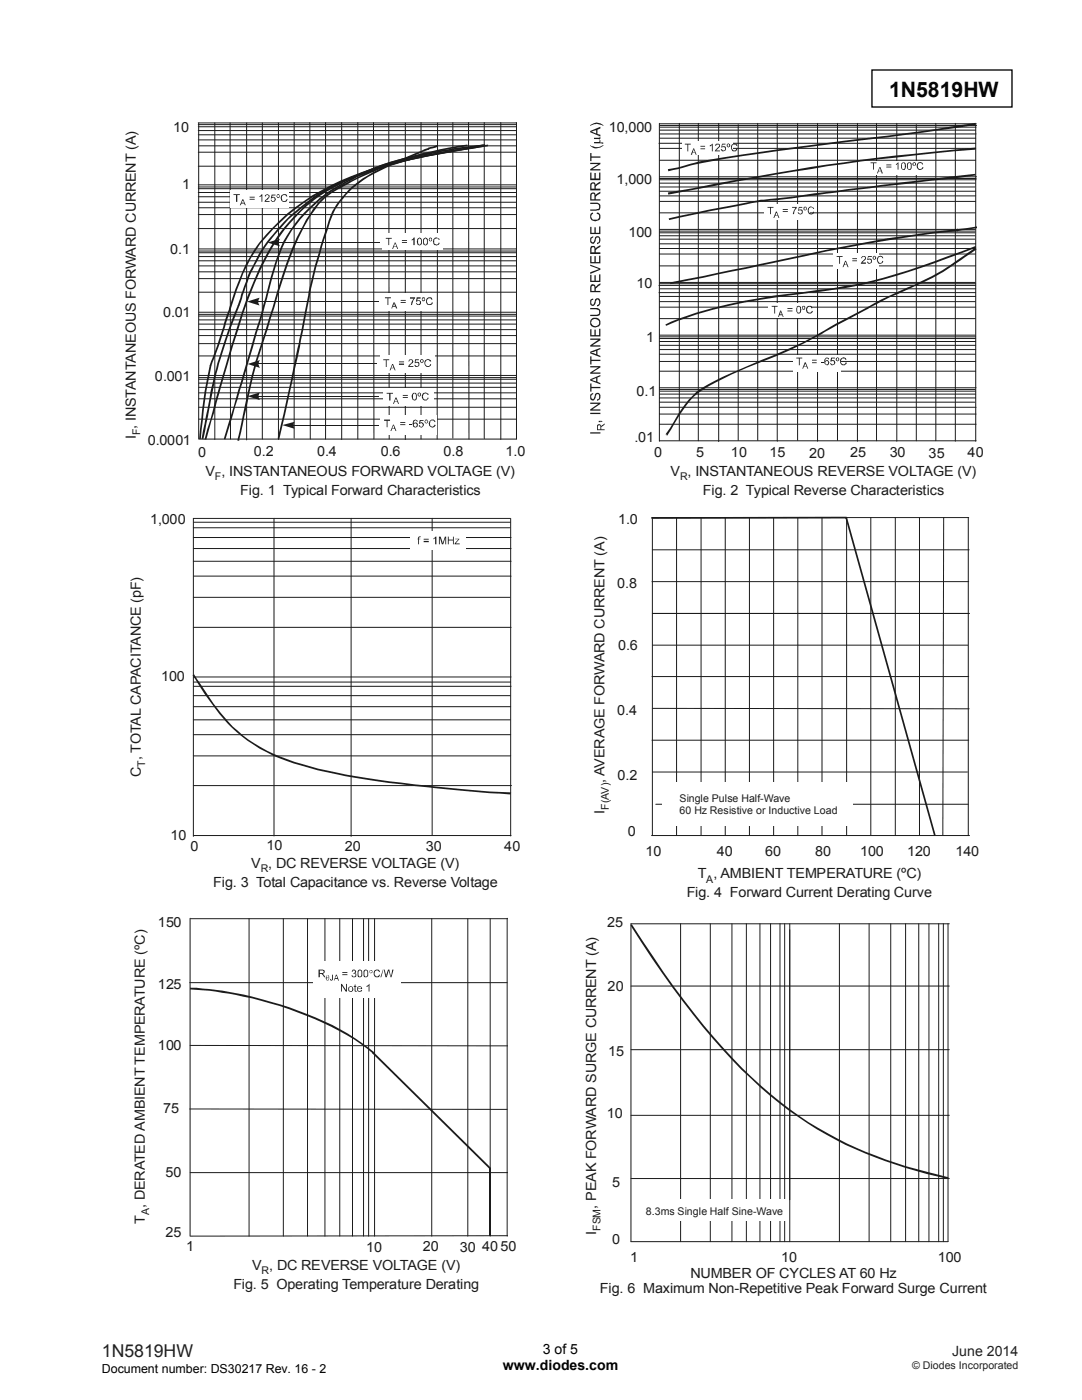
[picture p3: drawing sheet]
<svg xmlns="http://www.w3.org/2000/svg" width="216mm" height="279mm" viewBox="0 0 216 279" stroke-linecap="round" stroke-linejoin="round" font-family="sans-serif">
<path d="M174 14h27.9v7.4h-27.9z" fill="none" stroke="#000" stroke-width=".26"/>
<g fill="none" stroke="#1f1a17" stroke-width=".2">
<path d="M39.6 36.9h63.5M39.6 24.5h63.5M39.6 37.3h63.5M39.6 24.9h63.5M39.6 30.4h63.5M39.6 27.9h63.5M39.6 38.4h63.5M39.6 26.1h63.5M39.6 39.3h63.5M39.6 26.9h63.5M39.6 37.7h63.5M39.6 25.3h63.5"/>
<path d="M39.6 33.2h63.5M39.6 24.5v63M39.6 29.1h63.5M42.9 24.5v63.2M45.9 24.5l.1 63.1M49.2 24.5v63.3M52.3 24.5v63.1M55.6 24.5v63.2M58.7 24.4v63.1M61.8 24.4l.1 63.2M65 24.4v63.2M68.2 24.4v63.3"/>
<path d="M71.4 24.4v63.2M74.5 24.4l.1 63.2M77.6 24.5l.1 63.1M80.9 24.5v63.2M84 24.4v63.2M87.3 24.5l-.1 63.1M90.4 24.4v63.1M93.5 24.4l.1 63.2M96.6 24.4v63.1M99.9 24.4v63.3M103.1 24.4v63.2h-63.5M39.6 42.8h63.5"/>
<path d="M39.6 40.4h63.5M39.6 45.6h63.5M39.6 49.7h63.5M39.6 50.1h63.5M39.6 55.6h63.5M39.6 41.5h63.5M39.6 53.1h63.5M39.6 51.2h63.5M39.6 52h63.5M39.6 50.4h63.5M39.6 58.3h63.5M39.7 54.3h63.4"/>
<path d="M39.6 68.6h63.5M39.6 67h63.5M39.6 74.9h63.5M39.6 63.1h63.5M39.6 63.8h63.5M39.6 64.7h63.5M39.6 79.6h63.5M39.6 76.5h63.5M39.6 75.7h63.5M39.6 75.4h63.5M39.6 77.3h63.5M39.6 71h63.5"/>
<path d="M39.6 78.4h63.5M39.6 65.8h63.5M39.6 62.7h63.5M39.7 62.3h63.4M39.6 83.7h63.5M39.6 81.3h63.5"/>
</g>
<g fill="#fff">
<path d="M76.3 46.5h12.1v3.3h-12.1z"/>
<path d="M76.1 58.5h10.9v3.5h-10.9z"/>
<path d="M75.8 70.8h10.8v3.5h-10.8z"/>
<path d="M76.5 77.5h10v3.5h-10z"/>
<path d="M45.9 37.9h11.7v3.5h-11.7z"/>
<path d="M76 82.9h11.2v3.8h-11.2z"/>
</g>
<g fill="#1f1a17">
<path d="M77 47.5h1.2v.1h-.5v1.3h-.2v-1.3h-.5z" fill-rule="evenodd"/>
<path d="M80.2 47.9h1v.2h-1zM80.2 48.3h1v.2h-1z" fill-rule="evenodd"/>
<path d="M82.6 47.4h.1v1.5h-.2v-1.2l-.4 .3z" fill-rule="evenodd"/>
<path d="M83.2 47.7a.5 .5 0 0 1 .5-.2 .5 .5 0 0 1 .5 .3v.9l-.2 .2-.3 .1a.95 .95 0 0 1-.5-1.3zM83.5 47.7l-.1 .8 .2 .3h.2l.2-.3v-.6l-.3-.3z" fill-rule="evenodd"/>
<path d="M84.4 47.7l.5-.3 .5 .3v1l-.2 .2h-.5a1.01 1.01 0 0 1-.3-1.2zM84.7 47.7l-.1 .8 .2 .3h.2l.2-.3v-.6l-.3-.3z" fill-rule="evenodd"/>
<path d="M85.6 47.5h.5l.1 .5-.2 .2-.4-.1zM85.8 47.6l-.1 .3 .3 .2 .1-.3-.1-.2z" fill-rule="evenodd"/>
<path d="M86.7 47.5l.4-.1 .6 .4-.1 .1-.3-.3h-.5l-.2 .3 .1 .8 .4 .1 .3-.1 .2-.3 .1 .1a.69 .69 0 0 1-.9 .5 .69 .69 0 0 1-.3-1v-.3z" fill-rule="evenodd"/>
<path d="M78.8 48.4h.1l.5 1.3h-.1l-.2-.4h-.5l-.2 .4h-.1zM78.8 48.5l-.2 .7h.5z" fill-rule="evenodd"/>
<path d="M76.8 59.3h1.2v.2h-.5v1.4h-.2v-1.4h-.5z" fill-rule="evenodd"/>
<path d="M79.9 59.9h1.1v.1h-1.1zM79.9 60.3h1.1v.2h-1.1z" fill-rule="evenodd"/>
<path d="M81.8 59.3h1v.2a1.86 1.86 0 0 0-.6 1.4h-.2l.1-.4 .5-.9h-.8z" fill-rule="evenodd"/>
<path d="M83.2 59.3h.7v.3h-.6l-.1 .3h.6l.2 .3v.3l-.2 .4-.6-.1-.2-.3 .2 .1a.36 .36 0 0 0 .6 0 .36 .36 0 0 0-.1-.6 .36 .36 0 0 0-.5 .2h-.2z" fill-rule="evenodd"/>
<path d="M84.1 59.7a.4 .4 0 0 1 .8 0 .4 .4 0 0 1-.8 0zM84.3 59.5v.4h.3l.1-.3z" fill-rule="evenodd"/>
<path d="M85.2 59.5a.77 .77 0 0 1 .9-.1l.2 .4-.2 .1-.2-.4a.66 .66 0 0 0-.7 .5 .66 .66 0 0 0 .2 .7h.5l.2-.2v-.1h.3l-.1 .2a.72 .72 0 0 1-.7 .3 .72 .72 0 0 1-.6-.5z" fill-rule="evenodd"/>
<path d="M78.5 60.4h.3l.5 1.2h-.3l-.1-.4h-.6v.4h-.2zM78.6 60.5l-.2 .5h.4z" fill-rule="evenodd"/>
<path d="M76.5 71.7h1.2v.2h-.5v1.3h-.2v-1.3h-.5z" fill-rule="evenodd"/>
<path d="M79.6 72.1h1v.2h-1zM79.6 72.6h1v.2h-1z" fill-rule="evenodd"/>
<path d="M81.6 71.8h.7l.2 .4-.8 .9h.8v.1h-1l.1-.3 .6-.7v-.2l-.2-.2-.5 .3z" fill-rule="evenodd"/>
<path d="M82.8 71.7h.8v.2h-.6l-.1 .4 .5-.1 .3 .3-.1 .6-.4 .1h-.4l-.1-.4 .5 .3 .3-.2v-.3l-.2-.2-.6 .1z" fill-rule="evenodd"/>
<path d="M84 71.7l.2-.1 .3 .3v.3l-.3 .3-.4-.3v-.3zM84.1 71.8l-.1 .4 .3 .1v-.4z" fill-rule="evenodd"/>
<path d="M84.9 71.9l.5-.3 .6 .3v.2h-.2a.48 .48 0 0 0-.6-.3 .48 .48 0 0 0-.3 .5 .58 .58 0 0 0 .1 .6 .58 .58 0 0 0 .7 .1l.2-.4 .1 .1a.76 .76 0 0 1-1 .5 .89 .89 0 0 1-.1-1.3z" fill-rule="evenodd"/>
<path d="M78.3 72.6h.1l.5 1.3h-.1l-.2-.4h-.5l-.2 .4h-.2zM78.3 72.9l-.2 .5h.4l-.2-.6z" fill-rule="evenodd"/>
<path d="M77.2 78.4h1.2v.2h-.5v1.3h-.2v-1.3h-.5z" fill-rule="evenodd"/>
<path d="M80.4 78.8h1v.2h-1zM80.4 79.2h1v.2h-1z" fill-rule="evenodd"/>
<path d="M82.5 78.4h.4l.3 .4v.8l-.2 .2-.3 .1a.91 .91 0 0 1-.2-1.5zM82.5 78.7l-.1 .7 .2 .4h.2a1.02 1.02 0 0 0 .1-1.1l-.2-.2z" fill-rule="evenodd"/>
<path d="M83.5 78.4l.2-.1 .3 .3v.3l-.3 .3-.4-.3v-.3zM83.6 78.5l-.1 .4 .3 .1v-.4z" fill-rule="evenodd"/>
<path d="M84.3 78.6l.6-.3 .5 .3 .1 .2h-.2a.43 .43 0 0 0-.5-.3 .43 .43 0 0 0-.4 .5 .53 .53 0 0 0 .2 .6 .53 .53 0 0 0 .6 .1l.2-.4 .1 .1-.4 .5a.82 .82 0 0 1-.9-.4 .82 .82 0 0 1 .1-.9z" fill-rule="evenodd"/>
<path d="M78.9 79.3h.2l.5 1.3h-.2l-.1-.4h-.5l-.2 .4h-.2zM79 79.5l-.2 .6h.5z" fill-rule="evenodd"/>
<path d="M46.6 38.8h1.3v.1h-.6v1.4h-.2v-1.4h-.5z" fill-rule="evenodd"/>
<path d="M49.8 39.3h1v.1h-1zM49.8 39.7h1v.2h-1z" fill-rule="evenodd"/>
<path d="M52.2 38.8h.1v1.5h-.1v-1.2l-.4 .2z" fill-rule="evenodd"/>
<path d="M52.9 38.9l.5-.1 .4 .2v.3l-.8 .8h.8v.2h-1l.8-1-.2-.4h-.2l-.2 .4-.1-.1z" fill-rule="evenodd"/>
<path d="M54.2 38.8h.8v.2h-.6l-.1 .3h.2l.4 .1 .2 .4-.4 .5h-.4l-.3-.3v-.1h.2l.1 .2 .2 .1 .3-.3-.2-.5-.6 .2z" fill-rule="evenodd"/>
<path d="M55.3 38.8h.3l.3 .4-.3 .3h-.2l-.3-.3zM55.4 38.9l-.1 .4 .2 .1 .2-.1v-.3z" fill-rule="evenodd"/>
<path d="M56.2 38.9l.8-.1 .3 .4-.1 .1-.3-.4-.6 .2v.9l.6 .1 .3-.3h.2l-.2 .4-.7 .1a.89 .89 0 0 1-.3-1.4z" fill-rule="evenodd"/>
<path d="M48.4 39.8h.1l.5 1.2h-.1l-.2-.4h-.5l-.2 .4h-.1zM48.5 39.9l-.3 .5h.5z" fill-rule="evenodd"/>
<path d="M76.6 83.7h1.2v.3h-.5v1.3h-.1v-1.3h-.6z" fill-rule="evenodd"/>
<path d="M79.9 84.2h1v.2h-1zM79.9 84.7h1v.1h-1z" fill-rule="evenodd"/>
<path d="M82.5 83.9l.4-.2 .3 .2 .1 .3h-.1l-.2-.3-.4 .3v.3l.1-.2h.4a.51 .51 0 0 1 .1 .9 .51 .51 0 0 1-.8-.3l-.1-.3zM82.6 84.7a.32 .32 0 0 0 .1 .4 .32 .32 0 0 0 .5-.2l-.2-.4z" fill-rule="evenodd"/>
<path d="M83.8 83.8h.7v.2h-.6l-.1 .4 .3-.2 .3 .2 .2 .4-.1 .2-.4 .3-.5-.2 .2-.3 .1 .4h.3l.1-.3v-.2l-.2-.3-.5 .2z" fill-rule="evenodd"/>
<path d="M84.9 83.8h.4l.1 .4-.2 .3h-.3l-.2-.3zM84.9 83.9v.3l.2 .2 .2-.4z" fill-rule="evenodd"/>
<path d="M86 83.8l.6-.1 .3 .5h-.2l-.2-.3h-.4a.69 .69 0 0 0-.3 .7 .69 .69 0 0 0 .5 .6l.4-.4h.3a.77 .77 0 0 1-1.3 .3 .77 .77 0 0 1 .3-1.3z" fill-rule="evenodd"/>
<path d="M78.4 84.8h.2l.5 1.2h-.2l-.1-.4h-.5l-.2 .4h-.2zM78.5 84.8l-.2 .7h.4z" fill-rule="evenodd"/>
</g>
<path d="M81.6 84.7h.6v.1h-.6z" fill="#1f1a17"/>
<path d="M54.6 48.4h21.2" fill="none" stroke="#1f1a17" stroke-width=".2"/>
<path d="M53.4 48.4l2.5-.8-.3 .7v.5l.3 .4z" fill-rule="evenodd" fill="#1f1a17"/>
<path d="M57.6 84.9h17.9" fill="none" stroke="#1f1a17" stroke-width=".2"/>
<path d="M56.3 84.8l2.6-.6-.3 .3v.8l.3 .3z" fill-rule="evenodd" fill="#1f1a17"/>
<path d="M50.6 60.2h24.9" fill="none" stroke="#1f1a17" stroke-width=".2"/>
<path d="M49.3 60.2l2.5-.8-.1 .2a1.16 1.16 0 0 0 .1 1.4z" fill-rule="evenodd" fill="#1f1a17"/>
<path d="M50.7 72.6h24.5" fill="none" stroke="#1f1a17" stroke-width=".2"/>
<path d="M49.4 72.6l2.4-.7a1.08 1.08 0 0 0-.1 1.2l.1 .3z" fill-rule="evenodd" fill="#1f1a17"/>
<path d="M50.7 79.1h24.9" fill="none" stroke="#1f1a17" stroke-width=".2"/>
<path d="M49.4 79.1l2.4-.8a1.08 1.08 0 0 0-.1 1.2l.1 .3z" fill-rule="evenodd" fill="#1f1a17"/>
<g fill="#1f1a17">
<path d="M59.4 69.4l.4 .1-4.1 18.1-.3-.1zM59.7 67.8l.3 .1-.2 1.6-.4-.1zM61.2 60.6l.3 .1-1.5 7.2-.3-.1zM61.7 57.5l.4 .1-.6 3.1-.3-.1zM63.2 51.8l.3 .2-1.4 5.6-.4-.1zM64.8 46.5l.3 .1-1.6 5.4-.3-.2zM65.1 45.5l.4 .1-.4 1-.3-.1zM67.6 40.2l.2 .2-1.1 1.9-1.2 3.3-.4-.1a12.3 12.3 0 0 1 2.5-5.3zM68.9 38.7l.2 .1-.6 .8-.7 .8-.2-.2zM70.1 37.3l.3 .3-1.3 1.2-.2-.1zM70.1 37.3l2.2-1.7 .2 .4-2.1 1.6zM72.3 35.6l2.1-1.2 .2 .3-2.1 1.3zM74.4 34.4l4-2 4.3-1.8 .1 .4-4.2 1.7-4 2zM82.7 30.6l2.7-1.1 .1 .4-2 .8-.7 .3zM85.4 29.5l.1 .2zM85.4 29.5l.2 .4zM85.4 29.5l.1 .2zM85.4 29.5l.9-.2 .1 .3-.9 .3zM86.3 29.3l.9-.4 .2 .4-1 .3z"/>
<path d="M47.3 87.9l.4 .1zM47.5 87.9l.2 .1zM48.8 81.3h.4l-1.5 6.7-.4-.1zM51.8 69.7l.3 .1a78 78 0 0 0-2.9 11.5h-.4a91.2 91.2 0 0 1 3-11.6zM51.8 69.7l.1 .1zM51.8 69.7l.3 .1zM51.8 69.7l.1 .1zM54.4 61.4l.3 .1-1.3 4.1-1.3 4.2-.3-.1zM63.4 40.6l.2 .2-.8 1.1a38 38 0 0 0-5.4 10.9l-2.7 8.7-.3-.1 .8-3a56.9 56.9 0 0 1 6.6-15.7zM63.4 40.6v.1zM63.4 40.6l.2 .2zM63.4 40.7l.2 .1zM64.5 39.3l3.2-2.1 1.6-.8 .1 .3a16.9 16.9 0 0 0-5.8 4.1l-.2-.2zM69.3 36.4l.8-.4 .2 .2-.9 .5zM70.1 36a50.1 50.1 0 0 1 11.9-4.4l.1 .3-3.3 .9a37.5 37.5 0 0 0-8.5 3.4zM82 31.6l7.2-1.5 8.2-1.2v.3l-2.1 .3a138.6 138.6 0 0 0-13.2 2.4z"/>
<path d="M48.5 74.8l.3 .2-2.3 7.7-1.5 5-.4-.1zM51.8 63.8h.3l-3.3 11.2-.3-.2zM51.8 63.8h.3zM51.9 63.8h.2zM53.3 58.1l.3 .1-1.5 5.6h-.3zM56.5 48.2l.3 .2-1.4 3.5-1.8 6.3-.3-.1 1.4-5.1zM59.7 43.5l.3 .3-1.7 2.2-1.5 2.4-.3-.2 1.5-2.4zM60.6 42.5l3.1-2.9 .2 .3-3.9 3.9-.3-.3zM63.8 39.7l.1 .2zM63.7 39.6l.2 .3zM63.7 39.6l.1 .1zM63.7 39.6l2.3-1.7 2.3-1.3 .2 .2-3.5 2.2-1.1 .9zM68.3 36.6l.1-.1 .1 .4zM68.4 36.5l.1 .1zM68.4 36.5l3.6-1.9 .2 .3-3.6 1.9zM72 34.6l4-1.7 .1 .4-3.9 1.6zM76 32.9a59.9 59.9 0 0 1 8.9-2.3v.4a59.9 59.9 0 0 0-8.8 2.3zM84.9 30.6l.8-.1 .1 .3-.9 .2zM85.7 30.5l5.1-1 .1 .4-5.1 .9zM90.8 29.5l5.6-.6v.3l-5.5 .7z"/>
<path d="M40.2 87.5l.4 .1zM40.2 87.5h.2zM41.4 81.5l.4 .1-1.2 6-.4-.1zM42.8 74.7l.3 .1-1.3 6.8-.4-.1zM42.8 74.7l.3 .1zM43.4 72.5l.3 .1-.6 2.2-.3-.1zM44 70.4h.4l-.7 2.2-.3-.1zM47.4 61h.4l-1.7 4.4-1.7 5h-.4l1.7-5.1zM47.4 61h.2zM47.4 61h.4zM47.6 61h.2zM47.9 59.5l.4 .1-.5 1.4h-.4zM48.4 58.1l.3 .1-.4 1.4-.4-.1zM49 56.3l.4 .1-.7 1.8-.3-.1zM49.8 54.2l.3 .1-.7 2.1-.4-.1zM50.5 53l.2 .1-.6 1.2-.3-.1zM53.2 48.3l.2 .3-1.4 2.2-1.3 2.3-.2-.1 1.2-2.4zM55.9 45.1l.3 .3-2.8 3.2-.2-.3zM56.6 44.3l2.3-2.1 .2 .3-1.6 1.3-1.3 1.6-.3-.3zM58.9 42.2l2.3-1.8 .2 .2-2.3 1.9zM61.2 40.4l2.4-1.9 .3 .3-2.5 1.8zM63.6 38.5l.2 .2zM63.7 38.5l.2 .3zM63.8 38.7l.1 .1zM63.7 38.5l3.5-1.9 .2 .3-3.5 1.9zM67.2 36.6l.9-.5 .2 .4-.9 .4zM68.1 36.1l.1 .2zM68.1 36.1l.2 .4zM68.2 36.3l.1 .2zM68.1 36.1l3-1.2v.4l-2.2 .9-.6 .3zM70.5 35.1l.6-.2 .1 .4-.6 .2 .5-.2v-.4zM71.1 34.9l.1 .2zM71.1 34.9a63.2 63.2 0 0 1 8.6-2.7l.1 .3-4.3 1.3-4.3 1.5zM79.7 32.2l4.7-1.1 5.4-1.1 .1 .4-5.4 1-4.7 1.1zM89.9 30.2v.2zM89.8 30l.1 .4zM89.8 30l.1 .2zM89.8 30l2-.3 .1 .3-2 .4zM91.8 29.7l4.7-.8 .1 .4-4.7 .7z"/>
<path d="M40.6 79.9l.3 .1-.8 7.6h-.4zM41.8 72.9l.4 .1-1.3 7-.3-.1zM41.8 72.9l.4 .1zM42.4 71.4l.4 .1-.6 1.5-.4-.1zM42.8 70.4l.3 .1-.3 1-.4-.1zM44.6 65.2l.3 .1-1.3 3.9-.5 1.3-.3-.1zM45.5 62.2l.3 .1-.9 3-.3-.1zM45.7 61.4l.4 .2-.3 .7-.3-.1zM51.7 48.5l.2 .2a36.3 36.3 0 0 0-5.2 11l-.6 1.9-.4-.2a42.1 42.1 0 0 1 6-12.9zM55.8 44a37.3 37.3 0 0 1 8.3-6l.2 .2a42.1 42.1 0 0 0-12.4 10.5l-.2-.2zM64.1 38a62.1 62.1 0 0 1 17.5-6.4l.1 .4a65.5 65.5 0 0 0-17.4 6.2zM81.6 31.8l.1 .2zM81.6 31.6l.1 .4zM81.6 31.6v.2zM81.6 31.6l7.6-1.4 .1 .3-7.6 1.5zM89.2 30.2l7.6-1.4v.3l-3.7 .8-3.8 .6z"/>
<path d="M40.8 87.6l.4 .1zM40.8 87.6h.2zM42.9 80.3l.3 .1-.4 1.8-1.6 5.5-.4-.1zM51.7 53.7l.3 .1a123.9 123.9 0 0 0-6.6 19l-2.2 7.6-.3-.1 3.2-11.1a121 121 0 0 1 5.6-15.5zM54.8 48l.3 .2-3.1 5.6-.3-.1zM58.6 43.2l.3 .3a30.5 30.5 0 0 0-3.8 4.7l-.3-.2a30.5 30.5 0 0 1 3.8-4.8zM58.6 43.2l2.5-2.4 .2 .2-2.4 2.5zM61.1 40.8l2.8-2.2 .2 .3-2.8 2.1zM63.9 38.6l2.3-1.4 .2 .4-2.3 1.3zM66.2 37.2l2.4-1.2 .2 .3-2.4 1.3zM68.6 36a62.2 62.2 0 0 1 11-4.2l.1 .4a76.2 76.2 0 0 0-10.9 4.1zM79.6 31.8l8.2-2 5.4-.9 .1 .3-5.4 .9-8.2 2.1z"/>
</g>
<g fill="none" stroke="#1f1a17" stroke-width=".2">
<path d="M131.6 38.2h63.1M131.6 24.6v63.5M131.6 35.3h63.3M131.7 39.1h63M131.7 37.3h62.8M135.6 24.6v63.3M139.3 24.6v63.4M143.4 24.6v63.5M147.3 24.9v63M151.2 24.6v63.3M155.1 24.6v63.5M159.2 24.6v63.3"/>
<path d="M167.1 24.6v63.3M171.1 24.6v63.5M174.9 24.6v63.4M178.9 24.6v63.5M182.8 24.9v63.1M186.7 24.6v63.4M190.6 24.6v63.5M194.7 24.6v63.5M131.5 58.4h63.2M131.6 59.2h63.1M131.6 45.8h63M131.6 42.5h63"/>
<path d="M131.6 56.4h63M131.7 40.2h63M131.6 61.3h63.1M131.6 63.6h63M131.6 72.1h63.1M131.6 67.6h63.1M131.6 68.2h63.1M131.6 68.9h63.1M131.6 74.1h63.1M131.6 67.2h63.1M131.6 70.7h63M131.7 66.9h62.9"/>
<path d="M131.7 60.2h62.9M131.6 88h63.2M131.6 84.7h63.2"/>
</g>
<path d="M117.8 86.3h2v.2h-2zM119.2 84.8l.5-.1 .3 .4 .7-.6v.3l-.7 .5v.4h.7v.2h-1.6zM119.3 85v.7h.5v-.6a.26 .26 0 0 0-.2-.3 .26 .26 0 0 0-.3 .2zM119.5 84h.6l.1 .2h-.1l-.3-.1v.1h-.3zM117.8 82.4h2v.2h-2zM117.8 80.3h2v.3l-1.6 1.1h1.6v.3h-2v-.3l1.6-1.1h-1.6zM117.9 78.7l.5-.3v.3a.64 .64 0 0 0-.4 .8l.4 .2 .2-.5a.6 .6 0 0 1 .4-.7 .6 .6 0 0 1 .7 .2l.1 .7-.2 .4-.5 .2v-.2l.4-.4v-.5l-.1-.2h-.4l-.1 .3a.63 .63 0 0 1-.3 .8 .63 .63 0 0 1-.8-.2zM117.8 76.5h.2v.7h1.8v.3h-1.8v.6h-.2zM117.8 75.7l2-.9v.3l-.6 .3v.8l.6 .3v.2l-2-.8zM117.9 75.8l1.1 .3v-.7zM117.8 73.1h2v.2l-1.6 1h1.6v.3h-2v-.3l1.6-1h-1.6zM117.8 71.1h.2v.7h1.8v.3h-1.8v.6h-.2zM117.8 70.2l2-.8v.3l-.6 .2v.9l.6 .2v.3l-2-.8zM117.9 70.4l1.1 .3v-.7zM117.8 67.6h2v.3l-1.6 1h1.6v.3h-2v-.3l1.6-1.1h-1.6zM117.8 65.7h.2v1.2h.6v-1.1h.3v1.1h.6v-1.3h.3v1.5h-2zM117.7 64.3a1.05 1.05 0 0 1 2.1 0 1.05 1.05 0 0 1-2.1 0zM118 64a.84 .84 0 0 0 .5 1.1 .84 .84 0 0 0 1-.4v-.6a.96 .96 0 0 0-1.5-.1zM117.8 61.5h1.4l.5 .3 .1 .7a.58 .58 0 0 1-.6 .6h-1.4v-.3h1.3l.4-.2v-.7l-.5-.2h-1.2zM117.9 59.8l.5-.2v.3a.34 .34 0 0 0-.5 .4l.1 .4 .4 .1 .4-1.1 .2-.2 .5 .1a.88 .88 0 0 1 .3 .9 .88 .88 0 0 1-.7 .6v-.2l.4-.3v-.6l-.4-.2-.2 .3v.3a.64 .64 0 0 1-.9 .6l-.2-.3zM117.9 56.9l.4-.2a.58 .58 0 0 1 .6 .6l.3-.4 .6-.4v.4l-.9 .7v.5h.9v.2h-2zM118.2 57l-.2 .2v.9h.6v-.9l-.1-.2zM117.8 54.8h.2v1.2h.6v-1.1h.3v1.1h.6v-1.2h.3v1.5h-2zM117.8 52.8l2 .8v.2l-2 .9v-.4l1.7-.6-1.7-.6zM117.8 51.1h.2v1.2h.6v-1.2h.3v1.2h.6v-1.3h.3v1.6h-2zM117.9 49.3l.1-.2h.5l.4 .5 .9-.7v.4a1.22 1.22 0 0 0-.9 1.1h.9v.3h-2zM118.1 49.4l-.1 1h.6l-.1-1.1zM117.9 47.4l.5-.3v.3a.64 .64 0 0 0-.4 .8l.3 .2 .1-.1 .4-1 .6-.2a.89 .89 0 0 1 .2 1.4l-.5 .2v-.2l.4-.3v-.6l-.1-.2h-.4l-.1 .3a.63 .63 0 0 1-.3 .8 .63 .63 0 0 1-.8-.2zM117.8 45.3h.2v1.2h.6v-1.1h.3v1.1h.6v-1.3h.3v1.5h-2zM117.9 42.7l.4-.3 .1 .3-.4 .2-.1 .3 .3 .6h1a.72 .72 0 0 0 .3-1l-.5-.1 .1-.3 .4 .1 .3 .4v.6l-.3 .4a1.5 1.5 0 0 1-1.5 0 1.07 1.07 0 0 1-.1-1.2zM117.8 40.4h1.4l.3 .2 .3 .4-.2 .9-.6 .2h-1.2v-.3h1.2l.5-.2v-.6l-.3-.3h-1.4zM117.9 38.6l.6-.2 .4 .5 .9-.7v.4a1.21 1.21 0 0 0-.9 1.2h.9v.2h-2zM118.2 38.7l-.2 .2v.9h.6v-1l-.1-.1zM117.9 36.6l.6-.2 .4 .5 .9-.7v.4a1.22 1.22 0 0 0-.9 1.1h.9v.3h-2zM118.2 36.6l-.2 .3v.8h.6v-.9l-.1-.2zM117.8 34.4h.2v1.2h.6v-1.1h.3v1.1h.6v-1.2h.3v1.6h-2zM117.8 32.5h2v.2l-1.6 1.1h1.6v.2h-2v-.2l1.6-1.1h-1.6zM117.8 30.5h.2v.7h1.8v.3h-1.8v.7h-.2zM117.8 28.9a2.33 2.33 0 0 0 2.6 0v.2a1.95 1.95 0 0 1-2.6 0zM118.5 27.5h1.1l-.1-.3 .2 .1 .1 .4h-.3l.3 .3-.1 .5 .6-.1 .1 .2h-1.9v-.3h1.1v-.4l-.1-.2h-1zM117.8 26.1l2-.8v.3l-.6 .3v.8l.6 .2v.3l-2-.8zM117.9 26.3l1.1 .3v-.6zM117.8 25a1.95 1.95 0 0 1 2.6 0v.1a1.97 1.97 0 0 0-2-.2l-.6 .2z" fill-rule="evenodd" fill="#1f1a17"/>
<g fill="none" stroke="#1f1a17" stroke-width=".2">
<path d="M131.5 28.6h63.2M131.6 35.6h63.2M131.6 35.9h63.2M131.6 36.6h63M131.7 24.7h63.1M131.7 25h63.2M131.7 26.7h63.1M131.7 25.4h63.1M131.7 29.6h63M131.7 27.6h63M131.7 26h63M131.7 32h63"/>
<path d="M163.1 24.6v63.5M131.5 57h63.2M131.6 46.1h62.9M131.6 50.7h63.1M131.6 49.6h63.1M131.6 48.7h63.1M131.6 53.1h63.1M131.6 56.6h63.1M131.6 47.1h62.9M131.6 47.7h62.9M131.6 46.5h62.9M131.7 57.6h63"/>
<path d="M131.6 77.4h63.2M131.6 78.7h63.1M131.6 79.4h63.1M131.6 69.8h63.1M131.6 77.7h63M131.7 78.1h63M131.6 82.6h63.2M131.6 80.3h62.9M131.7 81.3h63.1"/>
</g>
<g fill="#1f1a17">
<path d="M132.8 86.6l.4 .3zM133 86.8l.2 .1zM134.5 84.2l.2 .1-1.5 2.6-.4-.3zM138.9 78.2l.9-.6 .3 .3a16.7 16.7 0 0 0-5.4 6.4l-.2-.1a21.7 21.7 0 0 1 4.4-6zM139.9 77.7l.2 .2zM139.8 77.6l.3 .3zM139.9 77.7l.2 .2zM139.8 77.6l1.5-.9a91.2 91.2 0 0 1 10.7-4.9l.2 .3a70.3 70.3 0 0 0-12.1 5.8zM152 71.8a92.4 92.4 0 0 0 10.7-4.8l.2 .2a76.8 76.8 0 0 1-10.7 4.9zM162.7 67l1.8-1 .2 .2-1.8 1zM164.5 66l2.3-1.4 5.8-3 .1 .3-8 4.3zM172.6 61.6l.9-.6 .2 .3-1 .6zM173.5 61l2.3-1.2 3.4-1.6 .2 .4-1.9 .7-3.8 2zM179.3 58.4l.1 .2zM179.2 58.2l.2 .4zM179.2 58.2l.1 .2zM179.2 58.2l1.9-.8 .1 .3-1.8 .9zM181.1 57.4l2.2-1 .2 .3-2.3 1zM183.3 56.4a39.3 39.3 0 0 0 8.3-4.9l.2 .4-3.5 2.4-4.8 2.4zM191.6 51.5l3-2.1 .3 .4-3.1 2.1z"/>
<path d="M183.6 53.1l11.1-4 .1 .3-8.4 3.2-2.7 .9zM174 56l9.6-2.9 .1 .4-5 1.6-4.6 1.3zM160.1 58.3a118.6 118.6 0 0 0 13.9-2.3l.1 .4a116.2 116.2 0 0 1-14 2.3zM135.5 63.6a105.2 105.2 0 0 1 24.6-5.3v.4a104 104 0 0 0-24.5 5.2zM135 63.8l.5-.2 .1 .3-.5 .2zM132.8 64.8l2.2-1 .1 .3-2.2 .9z"/>
<path d="M133.3 33.8l1.9-.4 1.8-.5 .1 .4-3.7 .9zM137 32.9l3.4-.8v.4l-3.3 .8zM140.4 32.1l14.9-2.3 13.1-1.7 .1 .3-20.2 2.7-7.9 1.4zM168.4 28.1a530.2 530.2 0 0 0 26.2-3.6v.5l-11.1 1.6-15 1.8z"/>
<path d="M133.3 38.4l21.4-3.9 10.4-1.7v.4l-18.1 3-13.6 2.6zM165.1 32.8a480.2 480.2 0 0 1 29.6-3.4v.5a598.9 598.9 0 0 0-29.6 3.3z"/>
<path d="M133.4 43.6l8.2-1.8 7.2-1.4 .1 .4-7.2 1.3-8.2 1.8zM148.8 40.4l2.3-.4 .1 .4-2.3 .4zM151.1 40v.2zM151.1 40l.1 .4zM151.2 40.2v.2zM151.1 40l2.6-.3 .1 .3-2.6 .4zM153.7 39.7l1.9-.2 .1 .4-1.9 .1zM155.6 39.5l18-2.3v.4l-15.6 2-2.3 .3zM173.6 37.2l21-2.5v.3l-3 .5-18 2.1z"/>
</g>
<g fill="#fff">
<path d="M136.1 28.2h10v2.7h-10z"/>
<path d="M152.5 40.7h9.1v3.1h-9.1z"/>
<path d="M166.3 50.5h9.1v3.1h-9.1z"/>
<path d="M153.4 60.5h8.4v3h-8.4z"/>
<path d="M158.3 70.9h9.4v3.2h-9.4z"/>
</g>
<g fill="#1f1a17">
<path d="M136.7 28.7h1.1v.2h-.5v1.3h-.1v-1.3h-.5z" fill-rule="evenodd"/>
<path d="M139.8 29.1h.9v.2h-.9zM139.8 29.6h.9v.2h-.9z" fill-rule="evenodd"/>
<path d="M141.6 29l.6-.3v1.5h-.2v-1.2l-.2 .2h-.2z" fill-rule="evenodd"/>
<path d="M142.8 28.8h.8l.1 .5-.8 .7h.8v.2h-1.1l.9-1-.1-.3h-.4l-.1 .2h-.2z" fill-rule="evenodd"/>
<path d="M144.1 28.7h.7v.2h-.6l-.1 .4 .5-.1 .2 .2v.6l-.5 .2a.44 .44 0 0 1-.5-.4h.3l.2 .2 .4-.1v-.4l-.2-.1h-.6z" fill-rule="evenodd"/>
<path d="M145.2 28.7l.2-.1 .3 .3v.3l-.3 .2-.4-.2v-.3zM145.3 28.8l-.1 .4 .2 .1 .1-.4z" fill-rule="evenodd"/>
<path d="M146 28.9l.5-.3 .5 .2 .1 .3h-.1l-.2-.2h-.5a.61 .61 0 0 0-.3 .7 .61 .61 0 0 0 .8 .4l.2-.4 .1 .1-.3 .5h-.5l-.3-.2a.87 .87 0 0 1 0-1.1z" fill-rule="evenodd"/>
<path d="M138.3 29.6h.2l.5 1.3h-.2l-.1-.4h-.5l-.1 .4h-.3zM138.4 29.8l-.1 .6h.4z" fill-rule="evenodd"/>
<path d="M153.1 41.3h1.2v.2h-.5v1.2h-.2v-1.2h-.5z" fill-rule="evenodd"/>
<path d="M156.2 41.7h1v.2h-1zM156.2 42.1h1v.2h-1z" fill-rule="evenodd"/>
<path d="M158.1 41.3h.9l-.4 .8-.2 .6h-.2v-.1l.5-1.1h-.6z" fill-rule="evenodd"/>
<path d="M159.4 41.3h.7v.2h-.6l-.1 .4 .5-.1 .3 .3-.1 .6-.4 .1-.5-.4 .6 .3 .2-.6-.2-.1-.6 .1z" fill-rule="evenodd"/>
<path d="M160.4 41.3h.5v.6l-.4 .1-.2-.2zM160.6 41.4l-.1 .4 .3 .1v-.4z" fill-rule="evenodd"/>
<path d="M161.5 41.3l.4-.1 .5 .3 .1 .1-.2 .1a.51 .51 0 0 0-.7-.2 .51 .51 0 0 0-.2 .6l.1 .4 .4 .2 .2-.1 .2-.4 .2 .1-.4 .4a.78 .78 0 0 1-.9-.4 .78 .78 0 0 1 .3-1z" fill-rule="evenodd"/>
<path d="M154.8 42.2h.2l.5 1.3h-.2l-.1-.4h-.5l-.2 .4h-.2zM154.9 42.3l-.2 .7h.5z" fill-rule="evenodd"/>
<path d="M166.9 51.1h1.2v.2h-.5v1.3h-.2v-1.3h-.5z" fill-rule="evenodd"/>
<path d="M170.1 51.5h.9v.2h-.9zM170.1 52h.9v.1h-.9z" fill-rule="evenodd"/>
<path d="M171.9 51.4l.2-.3 .6 .1 .1 .5-.8 .7h.8v.2h-1l.2-.5 .6-.5v-.2l-.2-.2-.4 .2v.1h-.1z" fill-rule="evenodd"/>
<path d="M173.2 51.1h.8v.2h-.7l-.1 .4 .5-.1 .3 .3-.1 .6-.4 .1h-.2l-.3-.4h.2l.2 .3h.2l.2-.5-.2-.2-.6 .1z" fill-rule="evenodd"/>
<path d="M174.3 51.1l.2-.1 .3 .3v.3l-.3 .3-.4-.3v-.3zM174.4 51.2l-.1 .4 .3 .1v-.3z" fill-rule="evenodd"/>
<path d="M175.2 51.3l.5-.3 .5 .3 .1 .2h-.2a.48 .48 0 0 0-.6-.3 .48 .48 0 0 0-.3 .5v.3l.3 .5h.3l.3-.5 .2 .1a.7 .7 0 0 1-1.1 .5l-.2-.6z" fill-rule="evenodd"/>
<path d="M168.6 52h.2l.5 1.3h-.2l-.1-.4h-.5l-.2 .4h-.2zM168.7 52.2l-.1 .6h.4z" fill-rule="evenodd"/>
<path d="M154 61h1.2v.2h-.5v1.4h-.2v-1.4h-.5z" fill-rule="evenodd"/>
<path d="M157.1 61.5h1v.1h-1zM157.1 62h1v.1h-1z" fill-rule="evenodd"/>
<path d="M159.1 61.1h.5a.87 .87 0 0 1-.1 1.5 .7 .7 0 0 1-.6-1zM159.2 61.3l-.1 .8 .1 .3h.3l.2-.3v-.6l-.2-.3z" fill-rule="evenodd"/>
<path d="M160.1 61.1l.4-.1 .2 .2-.2 .6-.4-.1zM160.3 61.1l-.1 .5h.3v-.4z" fill-rule="evenodd"/>
<path d="M161 61.2l.8-.2 .3 .5-.2 .1a.48 .48 0 0 0-.6-.3 .48 .48 0 0 0-.2 .7 .43 .43 0 0 0 .4 .4 .43 .43 0 0 0 .4-.3h.3l-.1 .2a.73 .73 0 0 1-1.1 .1l-.1-.2a.92 .92 0 0 1 .1-1z" fill-rule="evenodd"/>
<path d="M155.7 62h.2l.5 1.2h-.2l-.1-.3h-.6l-.1 .3h-.1zM155.8 62.1l-.2 .6h.4z" fill-rule="evenodd"/>
<path d="M158.9 71.4h1.2v.1h-.5v1.4h-.2v-1.4h-.5z" fill-rule="evenodd"/>
<path d="M162 71.8h1v.2h-1zM162 72.3h1v.2h-1z" fill-rule="evenodd"/>
<path d="M164.7 71.5l.1-.1 .5 .1 .1 .2-.6-.2-.1 .4v.2l.2-.2 .4 .2a.64 .64 0 0 1-.1 .8l-.5-.2-.2-.2v-.7zM164.7 72.1v.5l.4 .1 .1-.1v-.4l-.1-.1z" fill-rule="evenodd"/>
<path d="M165.8 71.4h.8v.1h-.6l-.1 .5h.6l.2 .4a.71 .71 0 0 1-.8 .5l-.2-.4h.1l.2 .2h.3l.1-.1v-.4l-.1-.1h-.6z" fill-rule="evenodd"/>
<path d="M166.9 71.5l.2-.2 .3 .2v.4l-.1 .2h-.2l-.3-.2zM167 71.5l-.1 .3 .3 .2 .1-.5z" fill-rule="evenodd"/>
<path d="M167.8 71.5l.5-.2 .4 .2 .2 .3h-.2l-.1-.3h-.6a.65 .65 0 0 0-.2 .8 .65 .65 0 0 0 .7 .4l.2-.4 .3 .1a.76 .76 0 0 1-1 .4 .89 .89 0 0 1-.2-1.3z" fill-rule="evenodd"/>
<path d="M160.6 72.3h.2l.5 1.3h-.2l-.2-.4h-.5l-.1 .4h-.2zM160.7 72.5l-.2 .6h.4z" fill-rule="evenodd"/>
</g>
<g fill="#1f1a17">
<path d="M163.7 72.2h.6v.2h-.6z"/>
<path d="M133.7 56.4l22.6-4.7 .1 .3-22.6 4.7zM156.3 51.7a310.7 310.7 0 0 1 34.8-6v.4a287 287 0 0 0-34.7 5.9zM191.1 45.7v.3zM191.1 45.7v.4zM191.1 46v.1zM191.1 45.7l1.7-.2 .1 .4-1.8 .2zM192.8 45.5l2.1-.3v.3l-2 .4z"/>
</g>
<path d="M173.5 32.2h9.5v2.6h-9.5z" fill="#fff"/>
<g fill="#1f1a17">
<path d="M173.7 32.4h1.2v.2h-.5v1.2h-.2v-1.2h-.5z" fill-rule="evenodd"/>
<path d="M176.8 32.8h1.1v.2h-1.1zM176.8 33.3h1.1v.1h-1.1z" fill-rule="evenodd"/>
<path d="M178.8 32.7l.5-.3v1.4h-.2v-1.1l-.2 .2z" fill-rule="evenodd"/>
<path d="M179.9 32.6l.2-.2a.61 .61 0 0 1 .7 .8l-.3 .7a.72 .72 0 0 1-.7-.4 .72 .72 0 0 1 .1-.8zM180 32.7v.7l.1 .4h.3a1.02 1.02 0 0 0 .1-1.1l-.2-.2z" fill-rule="evenodd"/>
<path d="M181.1 32.5l.6-.1 .2 .3v.9l-.3 .3a.84 .84 0 0 1-.7-.6 .84 .84 0 0 1 .2-.8zM181.2 32.7l-.1 .7 .2 .4h.3a1.02 1.02 0 0 0 .1-1.1l-.2-.2z" fill-rule="evenodd"/>
<path d="M182.2 32.5l.2-.2 .4 .3v.3l-.2 .2-.5-.2zM182.3 32.5l-.1 .3 .3 .2 .1-.4z" fill-rule="evenodd"/>
<path d="M183.1 32.6l.5-.3 .5 .3 .1 .2h-.2a.5 .5 0 0 0-.7-.2 .5 .5 0 0 0-.1 .7 .42 .42 0 0 0 .4 .5 .42 .42 0 0 0 .4-.5l.3 .1a.69 .69 0 0 1-.7 .5 .69 .69 0 0 1-.7-.6z" fill-rule="evenodd"/>
<path d="M175.5 33.3h.2l.5 1.3h-.3l-.1-.4h-.5l-.1 .4h-.2zM175.6 33.4l-.3 .7h.4z" fill-rule="evenodd"/>
</g>
<g fill="none" stroke="#1f1a17" stroke-width=".2">
<path d="M38.6 119.2h63.1M38.6 115h63.4M38.6 105.3h63.1M38.6 107.3h63.4M38.6 109.5h63.4M38.6 112h63.4M38.7 104.2h63.1M54.7 103.5v63.3M70.1 103.5v63.4M86.2 103.5v63.3M101.8 103.5h-63.2v63.4M101.9 103.5v63.3"/>
<path d="M38.6 138.8h63.2M38.6 136.1h63.3M38.6 135.1h63.4M38.6 137h63.4M38.6 125.2h63.4M38.6 146.6h63.3M38.6 156.8h63.5M38.6 143.7h63.2M38.6 150.9h63.3M38.6 141h63.3M38.6 166.8h63.4"/>
</g>
<path d="M81.9 106h11v3.7h-11z" fill="#fff"/>
<g fill="#1f1a17">
<path d="M83.5 107.1h.4v.2h-.3v.2h.3l-.3 .1v1h-.2v-1h-.1l.1-.1z" fill-rule="evenodd"/>
<path d="M84.5 107.5h1.1v.2h-1.1zM84.5 107.9h1.1v.3h-1.1z" fill-rule="evenodd"/>
<path d="M86.5 107.4l.6-.3v1.5h-.3v-1.2l-.2 .2z" fill-rule="evenodd"/>
<path d="M87.6 107.1h.3l.4 1.3 .5-1.3h.2v1.5h-.1v-1.2l-.5 1.2h-.2l-.4-1.3v1.3h-.2z" fill-rule="evenodd"/>
<path d="M89.4 107.1h.1v.6h.9v-.6h.2v1.5h-.2v-.7h-.9v.7h-.1z" fill-rule="evenodd"/>
<path d="M90.8 107.5h.9l-.7 1h.7v.1h-1v-.1l.8-.9z" fill-rule="evenodd"/>
</g>
<path d="M38.4 134.8l.4-.2 1.1 1.7-.4 .2zM39.5 136.5l.4-.2a36.2 36.2 0 0 0 9.6 11.3l2.5 1.5 2.8 1.4-.2 .4a29.3 29.3 0 0 1-10.8-8.4l-2.9-3.9zM54.8 150.5a54.5 54.5 0 0 0 12.3 3.7l-.1 .3a58.3 58.3 0 0 1-12.4-3.6zM67.1 154.2a173.1 173.1 0 0 0 18.2 2.6v.3a170.6 170.6 0 0 1-18.3-2.6zM85.3 156.8l1.5 .2-.1 .3-1.4-.2zM86.8 157l10.9 1 4.3 .1-.1 .5-4.2-.3-11-1z" fill="#1f1a17"/>
<g fill="none" stroke="#1f1a17" stroke-width=".2">
<path d="M130.1 116.1h63.2M130.1 103.3h63.2M130.2 109.7h63.2M130.2 103.3v63.5M135 103.3v63.5M139.9 103.3v63.5M144.7 103.3v63.5M149.5 103.3v63.5M154.4 103.3v63.5M159.2 103.3v63.5M164 103.3v63.5M168.9 103.3v63.5"/>
<path d="M173.8 103.3v63.5M178.6 103.3v63.5M183.5 103.3v63.5M188.3 103.3l-.2 63.5M193.2 103.3v63.5M130.1 135h63.2M130.2 122.4h63.3M130.2 128.8h62.9M130.1 147.7h63.2M130.2 141.4l63.2 .1M130.2 154.1h62.8M130 166.8h63.5"/>
<path d="M130.9 160.5h62.3"/>
</g>
<path d="M132.1 156.2h38v8.6h-38z" fill="#fff"/>
<path d="M130.1 103.4l38.7-.1 17.7 63.4M97.8 233.2v13.5" fill="none" stroke="#1f1a17" stroke-width=".34"/>
<path d="M37.8 196.1h63.4M37.9 183.3v63.3M38 183.3h63.3M93.3 183.3v63.4M101.2 183.3v63.4M37.9 208.6l63.4 .1M37.8 221.3l63.4 .1M37.9 234h63.4M101.3 246.6l-63.4 .1" fill="none" stroke="#1f1a17" stroke-width=".2"/>
<g fill="#1f1a17">
<path d="M74.5 209.9l23.5 23.2-.3 .2-23.5-23.1z"/>
<path d="M37.9 197.1v.4zM37.9 197.1h1.3l3.9 .4-.1 .4-5.1-.4zM43.1 197.5l5.5 1-.1 .4-5.5-1zM48.6 198.5a76.8 76.8 0 0 1 20.8 7.8l5.3 3.7-.3 .2a52.6 52.6 0 0 0-16.8-8.8l-7.3-2.2-1.8-.3z"/>
</g>
<path d="M49.7 183.3v63.4M56.5 183.3v63.4M61.4 183.3v63.4M64.8 183.3v63.4M67.8 183.3v63.4M70.3 183.3v63.4M72.5 183.3v63.4M73.6 183.3v63.4M74.7 183.3v63.4M86.1 183.3v63.4M97.8 183.3v63.4" fill="none" stroke="#1f1a17" stroke-width=".2"/>
<path d="M62.5 191.9h17.5v7.3h-17.5z" fill="#fff"/>
<path d="M63.6 193.5h.8a.43 .43 0 0 1 .4 .4 .43 .43 0 0 1-.4 .5l.5 .6h-.2l-.5-.6h-.4v.6h-.2zM63.8 193.7v.5l.8-.1-.2-.4zM65.2 194.7l.3-.1 .2 .3-.2 .8h-.2l-.3-.4zM65.3 194.6l-.1 .2v.3h.4l-.1-.4zM65.2 195.2l.1 .4h.2l.1-.4zM66.3 194.5h.1v1l-.4 .2-.2-.3 .5 .1zM67 194.5h.2l.4 1.2h-.1l-.1-.3h-.5l-.3 .3zM67.1 194.7l-.2 .5h.4zM68.3 194h1v.2h-1zM68.3 194.4h1v.2h-1zM70.4 193.5h.4l.3 .4-.3 .3 .3 .2v.4l-.3 .2h-.4l-.2-.2v-.2h.1v.2l.3 .1 .3-.2-.1-.3h-.3v-.2l.3-.2v-.3h-.3l-.2 .2h-.1zM71.5 193.6l.4-.1 .4 .4-.1 1-.6 .1a1.34 1.34 0 0 1-.1-1.4zM71.6 193.8l-.1 .2a.8 .8 0 0 0 .3 .9l.2-.1a1.02 1.02 0 0 0-.1-1.1zM72.7 193.6l.4-.1 .4 .4-.1 1-.6 .1a1.34 1.34 0 0 1-.1-1.4zM72.9 193.7l-.2 .3a.8 .8 0 0 0 .3 .9l.2-.1a1.02 1.02 0 0 0-.1-1.1zM73.7 193.9a.32 .32 0 0 1 .6 0 .32 .32 0 0 1-.6 0zM73.9 193.7l-.1 .4 .2 .1 .2-.2v-.2zM74.7 193.7l.8-.2 .3 .4-.2 .1-.2-.3a.66 .66 0 0 0-.6 .4 .66 .66 0 0 0 .2 .8h.4l.2-.4h.2l-.3 .5-.7-.1a.95 .95 0 0 1-.1-1.2zM76.4 193.5l-.3 1.5h-.2zM76.6 193.5h.2l.3 1.4 .3-1.4h.3l.3 1.4 .3-1.4h.2l-.4 1.5h-.2l-.4-1.3-.3 1.3h-.3zM68.1 196.4h.1l.9 1.2v-1.2h.1v1.5h-.2l-.8-1.2v1.2h-.1zM69.5 197.1l.5-.3a.66 .66 0 0 1 .4 .9 .55 .55 0 0 1-.7 .2 .55 .55 0 0 1-.2-.8zM69.8 197a.44 .44 0 0 0-.1 .5 .44 .44 0 0 0 .6 .2v-.7zM70.8 196.5l.1-.1v.4h.2v.2h-.2v.7h.2v.3l-.3-.2v-.8h-.2zM71.4 197l.4-.2 .3 .2 .2 .4h-.9l.2 .4h.3l.1-.3 .3 .1-.2 .3h-.2a.51 .51 0 0 1-.6-.3zM71.6 197l-.2 .3h.6v-.3zM73.1 196.8l.6-.4v1.5h-.1v-1.2l-.4 .3z" fill-rule="evenodd" fill="#1f1a17"/>
<g fill="none" stroke="#1f1a17" stroke-width=".2">
<path d="M125.9 196.8h63.5M135.8 184.4v63.4M141.7 184.4v63.4M146.1 184.4v63.4M148.9 184.4v63.4M151.6 184.4v63.4M153.8 184.4v63.4M155.6 184.4v63.4M156.6 184.4v63.4M157.6 184.4v63.4M167.5 184.4v63.4M173.4 184.4v63.4"/>
<path d="M177.7 184.4v63.4M180.7 184.4v63.4M183.3 184.4v63.4M185.4 184.4v63.4M187.3 184.4v63.4M188.2 184.4v63.4M189.4 184.4h-63.5v63.4h63.3v-63.4M125.9 209.5h63.5M125.9 222.6h63.5M125.9 235.2h63.5"/>
</g>
<path d="M126.1 184.4a174.7 174.7 0 0 0 20.2 26.9 87.7 87.7 0 0 0 11.3 10l-.3 .3a97.5 97.5 0 0 1-19-19.1l-4.1-5.4-4.2-5.9-4.2-6.5zM157.6 221.3a75.1 75.1 0 0 0 27.3 12.5l4.4 1.1-.1 .4a81.4 81.4 0 0 1-29.9-12.4l-2-1.3z" fill="#1f1a17"/>
<path d="M127.3 239.4h29.6v4.3h-29.6z" fill="#fff"/>
<text font-size="4.2" x="177.4" y="19.3">1N5819HW</text>
<text font-size="3.5" fill="#231f20" x="20.3" y="270.9">1N5819HW</text>
<g font-size="2.8" fill="#1f1a17">
<text x="34.6" y="26.3">10</text>
<text x="121.5" y="26.3">10,000</text>
<text x="36.3" y="37.7">1</text>
<text x="123" y="36.7">1,000</text>
<text x="125.4" y="47.3">100</text>
<text x="34" y="50.6">0.1</text>
<text x="127" y="57.5">10</text>
<text x="32.5" y="63.3">0.01</text>
<text x="128.9" y="68.2">1</text>
<text x="30.9" y="76">0.001</text>
<text x="127" y="79.1">0.1</text>
<text x="27.1" y="87.6" transform="rotate(-90 27.1 87.6)">I , INSTANTANEOUS FORWARD CURRENT (A)</text>
<text x="29.5" y="88.7">0.0001</text>
<text x="126.6" y="88.1">.01</text>
<text x="39.6" y="91.2">0</text>
<text x="41" y="94.9">V , INSTANTANEOUS FORWARD VOLTAGE (V)</text>
<text x="50.7" y="91">0.2</text>
<text x="63.3" y="91">0.4</text>
<text x="76" y="91">0.6</text>
<text x="88.5" y="91.1">0.8</text>
<text x="100.9" y="91.1">1.0</text>
<text x="130.6" y="91.3">0</text>
<text x="133.8" y="94.9">V , INSTANTANEOUS REVERSE VOLTAGE (V)</text>
<text x="138.9" y="91.3">5</text>
<text x="145.9" y="91.3">10</text>
<text x="153.6" y="91.3">15</text>
<text x="161.4" y="91.4">20</text>
<text x="169.7" y="91.3">25</text>
<text x="177.5" y="91.3">30</text>
<text x="185.3" y="91.4">35</text>
<text x="193.1" y="91.3">40</text>
<text x="47.9" y="98.7">Fig. 1 Typical Forward Characteristics</text>
<text x="140.3" y="98.7">Fig. 2 Typical Reverse Characteristics</text>
<text x="30" y="104.6">1,000</text>
<text x="123.3" y="104.6">1.0</text>
<text x="123.1" y="117.4">0.8</text>
<text x="123.3" y="129.8">0.6</text>
<text x="32.2" y="136">100</text>
<text x="123.1" y="142.7">0.4</text>
<text x="28.1" y="155.1" transform="rotate(-90 28.1 155.1)">C , TOTAL CAPACITANCE (pF)</text>
<text x="123.2" y="155.7">0.2</text>
<text x="120.6" y="156.3" transform="rotate(-90 120.6 156.3)">, AVERAGE FORWARD CURRENT (A)</text>
<text x="34" y="167.6">10</text>
<text x="120.6" y="162.4" transform="rotate(-90 120.6 162.4)">I</text>
<text x="125.3" y="166.9">0</text>
<text x="38" y="169.9">0</text>
<text x="50.1" y="173.2">V , DC REVERSE VOLTAGE (V)</text>
<text x="53.1" y="169.7">10</text>
<text x="68.8" y="169.8">20</text>
<text x="85" y="169.8">30</text>
<text x="100.6" y="169.9">40</text>
<text x="128.8" y="170.9">10</text>
<text x="143" y="170.9">40</text>
<text x="152.7" y="170.9">60</text>
<text x="162.7" y="170.9">80</text>
<text x="171.6" y="170.9">100</text>
<text x="181" y="170.9">120</text>
<text x="190.7" y="170.8">140</text>
<text x="42.6" y="177">Fig. 3 Total Capacitance vs. Reverse Voltage</text>
<text x="137" y="179.1">Fig. 4 Forward Current Derating Curve</text>
<text x="139.2" y="175.3">T , AMBIENT TEMPERATURE (ºC)</text>
<text x="31.5" y="185">150</text>
<text x="121.2" y="185">25</text>
<text x="31.5" y="197.4">125</text>
<text x="121.2" y="197.8">20</text>
<text x="31.5" y="209.5">100</text>
<text x="121.3" y="210.8">15</text>
<text x="32.5" y="222.1">75</text>
<text x="121.1" y="223.1">10</text>
<text x="33" y="234.9">50</text>
<text x="122.2" y="237">5</text>
<text x="28.9" y="244.3" transform="rotate(-90 28.9 244.3)">T , DERATED AMBIENT TEMPERATURE (ºC)</text>
<text x="119" y="241.2" transform="rotate(-90 119 241.2)">, PEAK FORWARD SURGE CURRENT (A)</text>
<text x="33" y="246.8">25</text>
<text x="37.2" y="249.7">1</text>
<text x="73" y="249.9">10</text>
<text x="84.4" y="249.7">20</text>
<text x="91.7" y="249.8">30</text>
<text x="96.2" y="249.7">4050</text>
<text x="119" y="246.5" transform="rotate(-90 119 246.5)">I</text>
<text x="122.2" y="248.2">0</text>
<text x="125.7" y="251.9">1</text>
<text x="155.9" y="251.9">10</text>
<text x="187.1" y="251.9">100</text>
<text x="46.6" y="257.3">Fig. 5 Operating Temperature Derating</text>
<text x="50.3" y="253.5">V , DC REVERSE VOLTAGE (V)</text>
<text x="137.8" y="255">NUMBER OF CYCLES AT 60 Hz</text>
<text x="119.7" y="258.1">Fig. 6 Maximum Non-Repetitive Peak Forward Surge Current</text>
</g>
<g font-size="2.8">
<text x="100.3" y="273.5">www.diodes.com</text>
<text x="108.3" y="270.2">3 of 5</text>
</g>
<text font-size="2.8" fill="#231f20" x="190" y="270.6">June 2014</text>
<text font-size="2.5" x="20.3" y="274">Document number: DS30217 Rev. 16 - 2</text>
<g font-size="2.1" fill="#1f1a17">
<text x="28" y="86.9" transform="rotate(-90 28 86.9)">F</text>
<text x="42.9" y="95.8">F</text>
<text x="135.7" y="95.8">R</text>
<text x="28.9" y="153.1" transform="rotate(-90 28.9 153.1)">T</text>
<text x="121.5" y="161.6" transform="rotate(-90 121.5 161.6)">F(AV)</text>
<text x="135.6" y="160.1">Single Pulse Half-Wave</text>
<text x="135.6" y="162.4">60 Hz Resistive or Inductive Load</text>
<text x="52" y="174">R</text>
<text x="140.9" y="176.1">A</text>
<text x="29.7" y="242.6" transform="rotate(-90 29.7 242.6)">A</text>
<text x="119.8" y="245.6" transform="rotate(-90 119.8 245.6)">FSM</text>
<text x="128.9" y="242.4">8.3ms Single Half Sine-Wave</text>
<text x="52.2" y="254.3">R</text>
</g>
<text font-size="2.1" fill="#231f20" x="182" y="273.2">© Diodes Incorporated</text>
</svg>
